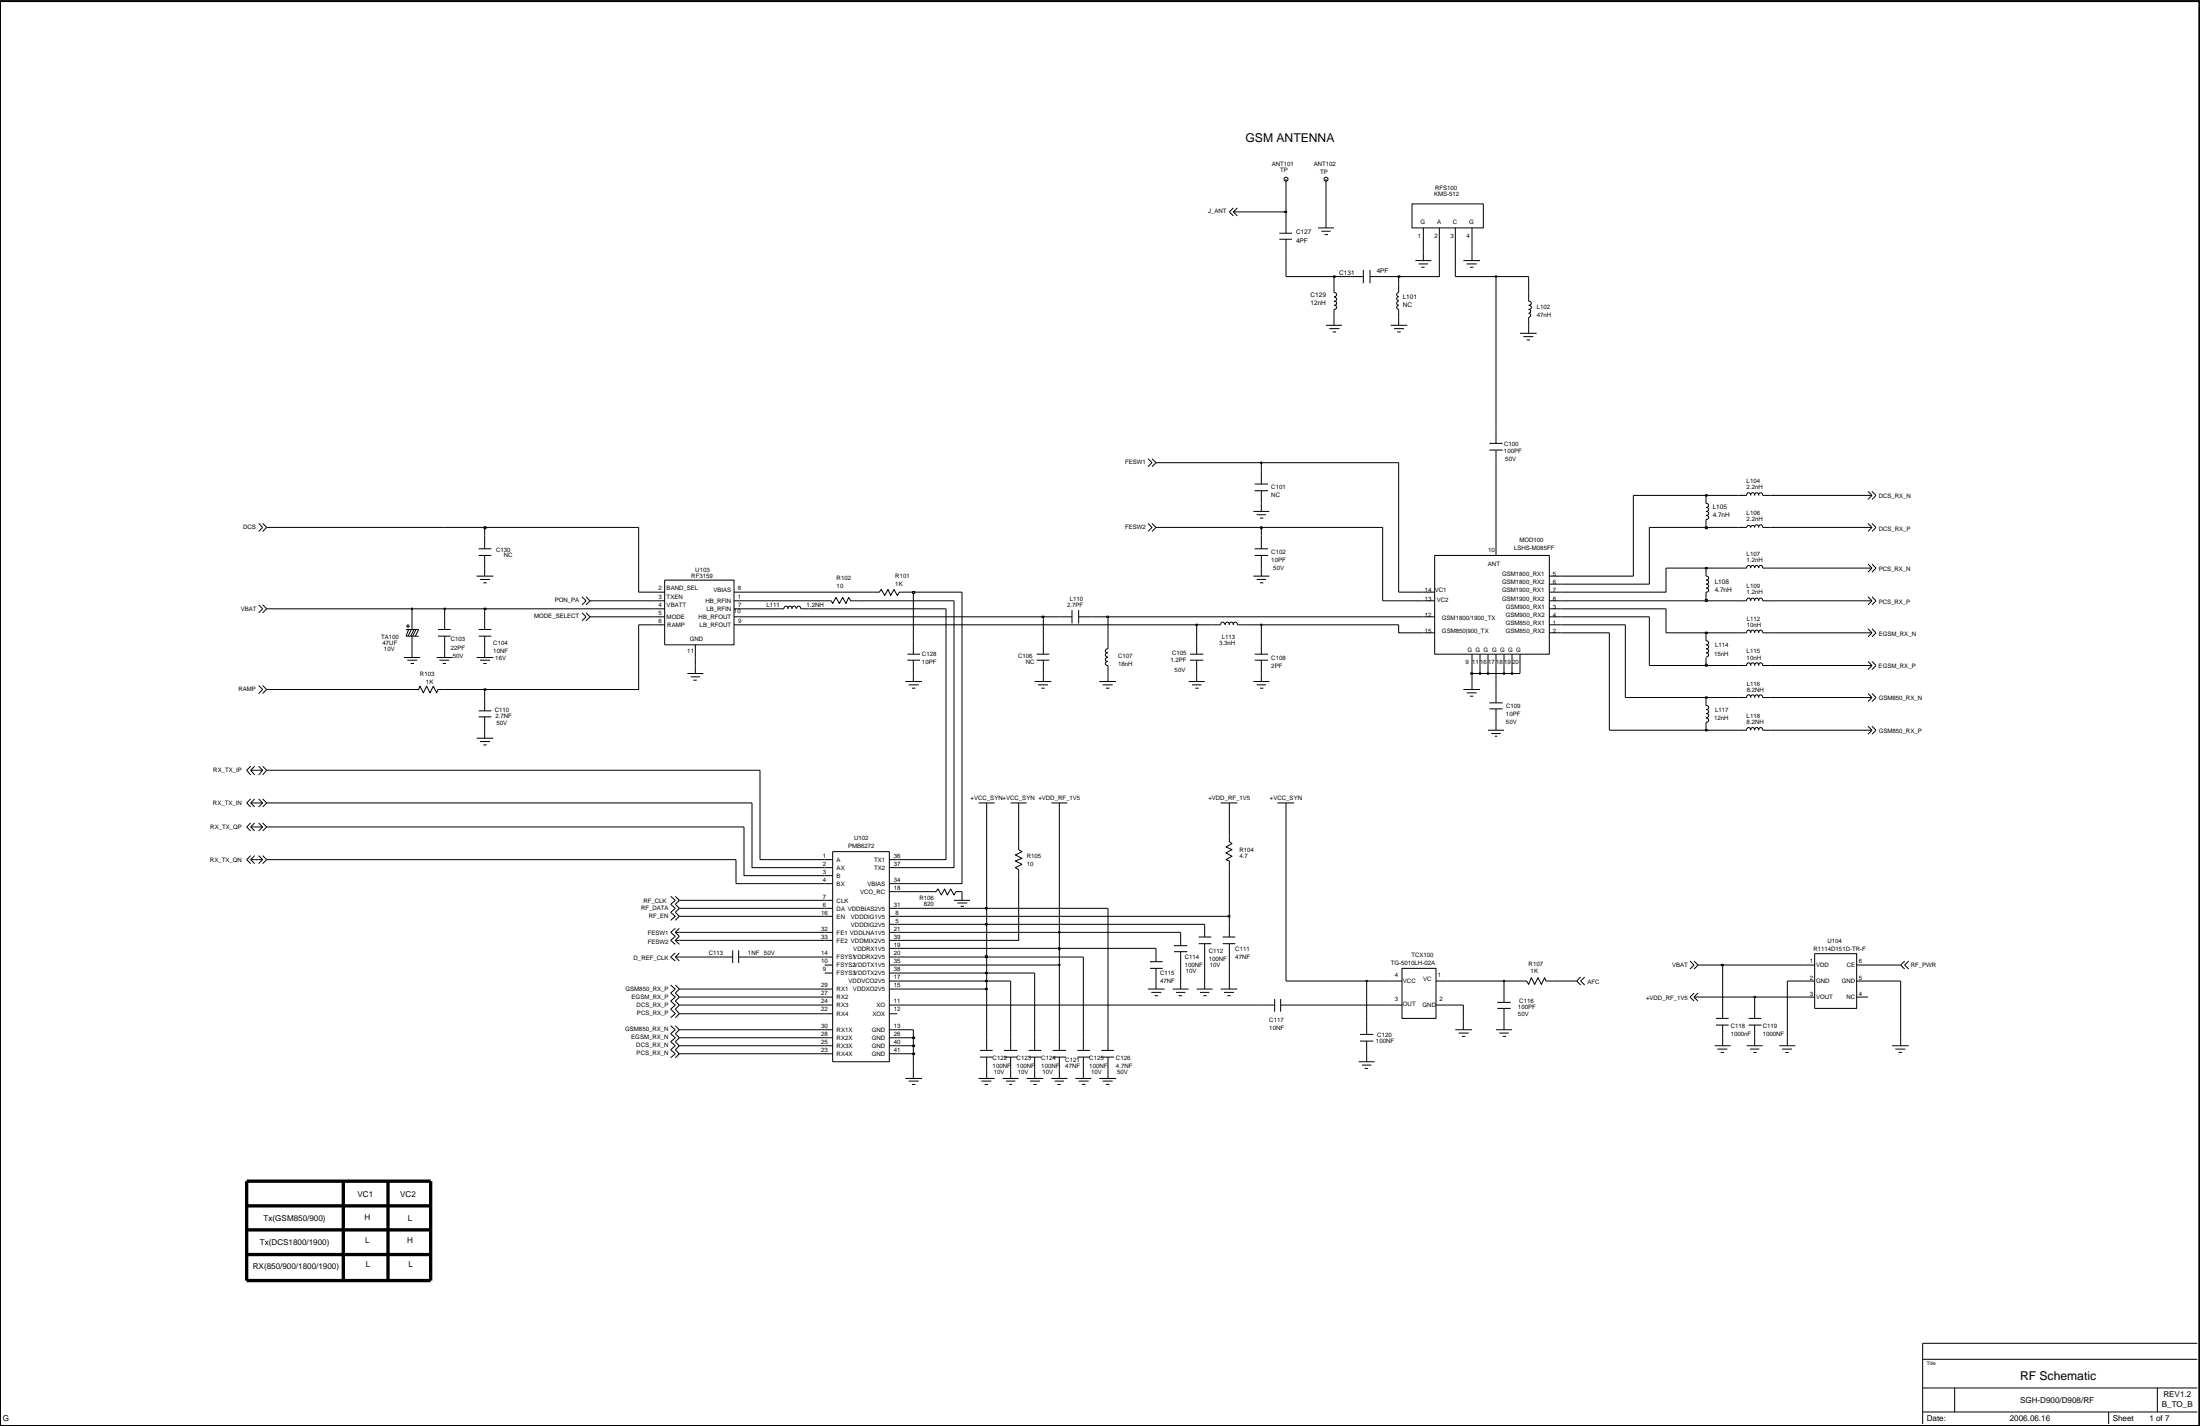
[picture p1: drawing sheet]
<svg xmlns="http://www.w3.org/2000/svg" width="279mm" height="181mm" viewBox="0 0 279 181" stroke-linecap="round" stroke-linejoin="round" font-family="sans-serif">
<g fill="none" stroke="#000" stroke-width=".13">
<path d="M156.6 26.4l-.5 .5 .5 .5M156.6 26.9h.5M157.1 26.4l-.5 .5 .5 .5M162.5 30.4h1.6M162.5 29.6h1.6M163.3 27.9v1.7M163.3 30.4v1.7M167.4 28.9h2M167.8 29.3h1.2M168.2 29.8h.5M168.4 27.9v1M169.4 36.1v1l.3 .1 .1 .2-.1 .2h-.3"/>
<path d="M169.4 38.3h.3l.1 .2-.1 .2h-.3M169.4 38.8h.3l.1 .2-.1 .2h-.3v2.1M169.4 37.7l.3 .1 .1 .2-.1 .2h-.3M171.5 35.1h1.6M173.1 34.3v1.7M174 35.1h1.6M174 34.3v1.7M177.6 38.2l-.1 .1-.1 .2 .1 .2h.1l-.1 .1-.1 .2 .1 .2 .1 .1v2M177.6 36.1v1l-.1 .1-.1 .2 .1 .2h.1l-.1 .1-.1 .2 .1 .2 .1 .1M179.3 25.9h9.1v3h-9.1zM179.7 33.1h2.1M180.2 33.5h1.2"/>
<path d="M180.5 33.9h.4M180.8 28.9v1M180.8 32.1v1M182.8 28.9v1M184.8 28.9v1M185.8 33.1h2.2M186.3 33.5h1.2M186.7 33.9h.4M186.9 28.9v1M186.9 32.1v1M194.1 37.1v1.1M194.1 38.3h.3l.1 .2-.1 .2h-.3"/>
<path d="M194.1 38.8h.3l.1 .2-.1 .2-.3 .1h.2l.1 .2-.1 .2-.2 .1h.2l.1 .2-.1 .2-.2 .1v2M145.8 58.2l.5 .5-.5 .5M146.3 58.2l.5 .5-.5 .5M160.2 59.7v1.7M168.4 41.3h2M168.8 41.7h1.3M169.2 42.1h.5M176.6 41.3h2.1M177 41.7h1.3M177.5 42.1h.4M189.1 56.3h1.7M189.1 57.1h1.7"/>
<path d="M190 54.7v1.6M190 57.1v1.6M193 42.3h2.2M193.5 42.7h1.2M193.9 43.1h.4M32.9 76.8l.5 .5-.5 .5M32.9 66.4l.5 .5-.5 .5M33.4 76.8l.5 .5-.5 .5M33.4 66.4l.5 .5-.5 .5M51.6 79.9h1.6l-.5 .8M51.6 79.5h.5M51.8 79.2v.5"/>
<path d="M51.9 79.9l-.3 .8h1.6M52.2 79.9l-.4 .8M52.3 78.3v1.6M52.6 79.9l-.4 .8M52.8 79.9l-.4 .8M55.6 79.9h1.6M56.5 78.3v1.6M60.5 73.1h2.2M60.8 70.5h1.6M60.8 69.6h1.6M60.8 79.9h1.6M61 73.5h1.2"/>
<path d="M61.4 74h.4M61.6 68v1.6M61.6 70.5v2.6M61.6 78.3v1.6M73.9 75.7l.5 .6-.5 .5M73.9 77.8l.5 .5-.5 .5M74.4 75.7l.5 .6-.5 .5M74.4 77.8l.5 .5-.5 .5M83.1 76.3h1.3M83.1 79.3h1.3M83.1 75.2h1.3M83.1 78.3h1.3"/>
<path d="M83.1 77.3h1.3M84.4 73.6h8.8v8.2h-8.8zM93.2 76.3h1.3M93.2 79.3h1.3M93.2 75.2h1.3M93.2 78.3h1.3M93.2 77.3h1.3M98.6 77.3h1M101.1 77.2l-.1-.2-.2-.1-.1 .1-.1 .3-.1-.3-.2-.1-.1 .1-.1 .3-.1-.3-.2-.1-.2 .1v.3M101.2 77.3l.1-.3 .1-.1 .2 .1 .1 .3M101.7 77.3h1M104.7 76.3h.9l.1 .3 .5-.8 .4 .8 .4-.8 .4 .8 .4-.8 .2 .5h.9"/>
<path d="M110.9 75.2h.8l.2-.4 .5 .8 .4-.8 .3 .8 .4-.8 .5 .8 .2-.4h.8M134.5 78.3h1.6M136.1 77.4v1.7M137 78.3h1.6M137 77.4v1.7M145.8 66.4l.5 .5-.5 .5M146.3 66.4l.5 .5-.5 .5M154 79.3h1M155.5 79.3v-.3h-.2h-.2l-.1 .3M155.6 79.3l.1-.3h.2h.2v.3M156.1 79.3l.1-.3h.2h.2v.3M156.6 79.3l.1-.3h.2h.2v.3"/>
<path d="M157.1 79.3h1.1M159.2 64.9h2M159.2 73.1h2M159.3 70.5h1.7M159.3 69.6h1.7M159.3 61.4h1.7M159.3 62.3h1.7M159.6 65.3h1.2M159.6 73.5h1.2M160 65.8h.4M160 74h.4M160.2 62.3v2.6"/>
<path d="M160.2 68v1.6M160.2 70.5v2.6M180.8 76.3h1.4M180.8 75.2h1.4M180.8 78.3h1.4M182.2 70.5h14.6v12.5h-14.6zM190 69.1v1.4M196.8 76.3h1.4M196.8 79.3h1.4M196.8 73.1h1.4M196.8 75.2h1.4M196.8 74.1h1.4"/>
<path d="M196.8 78.3h1.4M196.8 77.3h1.4M216.7 72.1v1l.2 .1 .1 .2-.1 .2h-.2l.2 .1 .1 .2-.1 .2h-.2l.2 .1 .1 .2-.1 .2h-.2l.2 .1 .1 .2-.1 .2h-.2v1.2M216.7 62.9v1M216.7 63.9l.2 .1 .1 .1-.1 .2-.2 .1M216.7 64.9l.2 .1 .1 .2-.1 .1-.2 .1M216.7 64.4l.2 .1 .1 .2-.1 .1-.2 .1M216.7 65.4l.2 .1 .1 .2-.1 .1-.2 .1v1M220.8 76.3h1M221.8 76.2l.1-.2 .2-.1 .2 .1v.2M222.3 72.1v-.3h-.2h-.2l-.1 .3h-1M222.3 62.9v-.3l-.2-.1-.2 .1-.1 .3h-1"/>
<path d="M222.3 72.1l.1-.3h.2h.2v.3M222.3 76.2l.1-.2 .2-.1 .2 .1v.2M222.3 62.9l.1-.3 .2-.1 .2 .1v.3M222.9 72.1v-.3h.2h.2v.3M222.9 76.2v-.2l.2-.1 .2 .1v.2M222.9 62.9v-.3l.2-.1 .2 .1v.3M223.3 66.9v-.2l-.2-.1-.2 .1-.1 .2v-.1l-.2-.1-.2 .1-.1 .1v-.1l-.2-.1-.2 .1-.1 .1h-1M223.4 72.1v-.3h.2h.2v.3M223.4 76.2v-.2l.2-.1 .2 .1v.2M223.4 62.9v-.3l.2-.1 .2 .1v.3M223.4 66.9v-.2l.2-.1 .2 .1v.2M223.9 72.1h1"/>
<path d="M223.9 76.3h1M223.9 66.9h1M223.9 62.9h1M237.2 72.1h.5M237.2 76.3h.5M237.2 75.7l.5 .6M237.2 66.4l.5 .5M237.2 66.9h.5M237.2 62.9h.5M237.2 71.6l.5 .5M237.2 62.4l.5 .5M237.2 79.8l.5 .5"/>
<path d="M237.7 75.7l.6 .6-.6 .5M237.7 76.3l-.5 .5M237.7 66.4l.6 .5-.6 .5M237.7 66.9l-.5 .5M237.7 71.6l.6 .5-.6 .5M237.7 72.1l-.5 .5M237.7 62.4l.6 .5-.6 .5M237.7 62.9l-.5 .5M237.7 79.8l.6 .5-.6 .5M31.8 97.8h1.6M31.8 97.3l-.5 .5 .5 .6M32.3 97.3l-.5 .5 .5 .6"/>
<path d="M32.9 97.3l.5 .5-.5 .6M32.9 87l.5 .5-.5 .5M33.4 97.3l.5 .5-.5 .6M33.4 87l.5 .5-.5 .5M51.3 83.5h2M51.7 83.8h1.3M52.2 84.2h.4M52.3 87.5h.9l.1-.4 .5 .8 .4-.8 .4 .8 .4-.8 .5 .8 .1-.4h.9M52.3 80.7v2.8M55.5 83.5h2M55.6 80.7h1.6M55.8 83.8h1.3"/>
<path d="M56.2 84.2h.4M56.5 80.7v2.8M60.5 93.7h2.2M60.5 83.5h2.2M60.8 80.7h1.6M60.8 91h1.6M60.8 90.2h1.6M61 83.8h1.2M61 94.1h1.2M61.4 94.5h.4M61.4 84.2h.4M61.6 80.7v2.8"/>
<path d="M61.6 88.5v1.7M61.6 91v2.7M87.3 85.5h2M87.7 85.9h1.2M88.1 86.3h.4M88.3 81.8v1.7M88.3 84.5v1M115 86.5h2.1M115.2 83h1.6M115.2 83.8h1.6M115.4 86.9h1.3M115.8 87.3h.4"/>
<path d="M116 81.3v1.7M116 83.8v2.7M131.4 86.5h2.1M131.7 83h1.6M131.7 83.8h1.6M131.8 86.9h1.3M132.2 87.3h.5M132.5 81.3v1.7M132.5 83.8v2.7M139.6 86.5h2.1M140 86.9h1.3M140.5 87.3h.4"/>
<path d="M140.7 84h-.2l-.1 .2 .1 .2 .2 .1v2M140.7 82.9h-.2l-.1 .2 .1 .2 .2 .1M140.7 83.5h-.2l-.1 .2 .1 .2h.2M140.7 81.3v1.1h-.2l-.1 .2 .1 .2h.2M151 86.5h2M151.1 83h1.7M151.1 83.8h1.7M151.4 86.9h1.2M151.8 87.3h.4M152 81.3v1.7M152 83.8v2.7M159.2 86.5h2"/>
<path d="M159.3 83h1.7M159.3 83.8h1.7M159.6 86.9h1.2M160 87.3h.4M160.2 81.3v1.7M160.2 83.8v2.7M180.8 80.3h1.4M185.8 87.5h2.2M186.3 87.9h1.2M186.7 88.4h.4M186.9 83v1.5M186.9 86.5v1"/>
<path d="M188 83v1.5M189 83v1.5M189 92.7h2M189.1 89.2h1.7M189.1 90h1.7M189.4 93.1h1.2M189.8 93.4h.4M190 83v1.5M190 87.5v1.7M190 90v2.7M191 83v1.5M192 83v1.5"/>
<path d="M193 83v1.5M196.8 80.3h1.4M216.7 80.3v1l.2 .1 .1 .2-.1 .2h-.2M216.7 83.5v1M216.7 88.5v1M216.7 91.2h.2l.1 .2-.1 .2-.2 .1v1M216.7 90.1h.2l.1 .2-.1 .2h-.2M216.7 90.6h.2l.1 .2-.1 .2-.2 .1M216.7 89.6h.2l.1 .2-.1 .2h-.2M216.7 82.9h.2l.1 .2-.1 .2-.2 .1M216.7 81.9h.2l.1 .2-.1 .2h-.2M216.7 82.4h.2l.1 .2-.1 .2h-.2"/>
<path d="M220.8 80.3h1M221.8 80.3l.1-.2 .2-.1 .2 .1v.2M222.3 92.7v-.3l-.2-.1-.2 .1-.1 .3h-1M222.3 84.5v-.3l-.2-.1-.2 .1-.1 .3h-1M222.3 88.5v-.2l-.2-.1-.2 .1-.1 .2h-1M222.3 80.3l.1-.2 .2-.1 .2 .1v.2M222.3 92.7l.1-.3 .2-.1 .2 .1v.3M222.3 84.5l.1-.3 .2-.1 .2 .1v.3M222.3 88.5l.1-.2 .2-.1 .2 .1v.2M222.9 80.3v-.2l.2-.1 .2 .1v.2M222.9 92.7v-.3l.2-.1 .2 .1v.3M222.9 84.5v-.3l.2-.1 .2 .1v.3"/>
<path d="M222.9 88.5v-.2l.2-.1 .2 .1v.2M223.4 80.3v-.2l.2-.1 .2 .1v.2M223.4 92.7v-.3l.2-.1 .2 .1v.3M223.4 84.5v-.3l.2-.1 .2 .1v.3M223.4 88.5v-.2l.2-.1 .2 .1v.2M223.9 80.3h1M223.9 84.5h1M223.9 92.7h1M223.9 88.5h1M237.2 80.3h.5M237.2 84l.5 .5M237.2 84.5h.5"/>
<path d="M237.2 92.7h.5M237.2 92.2l.5 .5M237.2 88.5h.5M237.2 88l.5 .5M237.7 84l.6 .5-.6 .5M237.7 84.5l-.5 .5M237.7 92.2l.6 .5-.6 .5M237.7 92.7l-.5 .5M237.7 88l.6 .5-.6 .5M237.7 88.5l-.5 .5M237.7 80.3l-.5 .5M31.8 101.9h1.6"/>
<path d="M31.8 109.1h1.6M31.8 108.6l-.5 .5 .5 .5M31.8 109.1l.5 .5M31.8 101.4l-.5 .5 .5 .5M31.8 101.9l.5 .5M31.8 105h1.6M31.8 104.4l-.5 .6 .5 .5M31.8 105l.5 .5M32.3 108.6l-.5 .5M32.3 101.4l-.5 .5M32.3 104.4l-.5 .6M32.9 108.6l.5 .5"/>
<path d="M32.9 101.4l.5 .5M32.9 104.4l.5 .6M33.4 108.6l.5 .5-.5 .5M33.4 109.1l-.5 .5M33.4 101.4l.5 .5-.5 .5M33.4 101.9l-.5 .5M33.4 104.4l.5 .6-.5 .5M33.4 105l-.5 .5M85.2 113.8l.6 .5-.6 .5 .6 .5-.6 .5 .6 .5-.6 .5M85.8 113.8l.5 .5-.5 .5 .5 .5-.5 .5 .5 .5-.5 .5M85.8 117.8l-.6 .5 .6 .5-.6 .5 .6 .6M85.8 118.3h.5"/>
<path d="M85.8 119.3h.5M86.3 117.8l-.5 .5 .5 .5-.5 .5 .5 .6M104.7 114.3h1M104.7 118.3h1M104.7 109.1h1M104.7 110.1h1M104.7 111.1h1M104.7 112.2h1M104.7 115.3h1M104.7 116.3h1M104.7 119.3h1M105.7 108.1h7.2v26.7h-7.2z"/>
<path d="M112.9 118.3h1.1M112.9 109.1h1.1M112.9 110.1h1.1M112.9 112.2h1.1M112.9 115.3h1.1M112.9 116.3h1.1M112.9 119.3h1.1M112.9 113.2h1.1M112.9 117.3h1.1M118.1 113.2h.8l.2-.4 .4 .8 .5-.8 .3 .8 .4-.8 .5 .8 .2-.4h.8v1.1M121.2 114.3h2M121.6 114.6h1.3"/>
<path d="M122 115h.4M124.3 101.9h2M125.3 101.9v2M128.4 101.9h2M129.4 107.1v.7l.4 .3-.9 .4 .9 .4-.9 .4 .9 .4-.9 .4 .5 .3v.7M129.4 101.9v2M133.5 101.9h2.1M134.5 101.9v2M149.9 118.3v1.7M152.2 118.9h1.6M152.2 119.8h1.6M153 117.3v1.6"/>
<path d="M153 119.8v1.7M155 101.9h2.1M155.3 118.9h1.6M155.3 119.8h1.6M156.1 106.1v.7l.4 .3-.8 .4 .8 .3-.8 .5 .8 .4-.8 .4 .4 .2v.8M156.1 101.9v2M156.1 117.3v1.6M156.1 119.8v1.7M162.2 101.9h2.1M163.3 101.9v2M85.2 125l.6 .5-.6 .5 .6 .5-.6 .6 .6 .5-.6 .5 .6 .6-.6 .5M85.2 130.2l.6 .5-.6 .5 .6 .5-.6 .5 .6 .5-.6 .5 .6 .5-.6 .6"/>
<path d="M85.8 125l.5 .5-.5 .5 .5 .5-.5 .6 .5 .5-.5 .5 .5 .6-.5 .5M85.8 130.2l.5 .5-.5 .5 .5 .5-.5 .5 .5 .5-.5 .5 .5 .5-.5 .6M85.8 121l-.6 .5 .6 .5M85.8 121.5l.5 .5M85.8 121.5h.5M86.3 121l-.5 .5M86.3 133.7h19.4M91.4 121.5h1.6M93 120.6v1.6M93.8 121.5h1.7M93.8 120.6v1.6M104.7 132.7h1"/>
<path d="M104.7 125.5h1M104.7 126.5h1M104.7 122.5h1M104.7 127.6h1M104.7 121.5h1M104.7 130.7h1M104.7 123.5h1M104.7 128.7h1M104.7 131.7h1M112.9 133.7h3.1v3.2M112.9 132.7h1.1M112.9 125.5h1.1"/>
<path d="M112.9 124.5h1.1M112.9 122.5h1.1M112.9 127.6h1.1M112.9 121.5h1.1M112.9 130.7h1.1M112.9 123.5h1.1M112.9 128.7h1.1M112.9 131.7h1.1M112.9 120.4h1.1M115 136.9h2.1M115.4 137.2h1.3M115.8 137.6h.4"/>
<path d="M124.3 136.9h2M124.5 134.2h1.6M124.5 133.3h1.6M124.6 137.2h1.3M125.1 137.6h.4M125.3 131.7v1.6M125.3 134.2v2.7M127.3 136.9h2.1M127.5 134.2h1.7M127.5 133.3h1.7M127.8 137.2h1.1M128.2 137.6h.3"/>
<path d="M128.4 131.7v1.6M128.4 134.2v2.7M130.4 136.9h2.1M130.6 134.2h1.6M130.6 133.3h1.6M130.8 137.2h1.3M131.2 137.6h.5M131.4 131.7v1.6M131.4 134.2v2.7M133.5 136.9h2.1M133.7 134.2h1.7M133.7 133.3h1.7"/>
<path d="M133.9 137.2h1.2M134.3 137.6h.4M134.5 131.7v1.6M134.5 134.2v2.7M136.6 136.9h2M136.8 134.2h1.6M136.8 133.3h1.6M137 137.2h1.3M137.4 137.6h.4M137.6 131.7v1.6M137.6 134.2v2.7M139.6 136.9h2.1"/>
<path d="M139.9 134.2h1.6M139.9 133.3h1.6M140 137.2h1.3M140.5 137.6h.4M140.7 131.7v1.6M140.7 134.2v2.7M145.8 125.5h2.1M146 122.1h1.7M146 122.9h1.7M146.2 126h1.3M146.6 126.4h.5M146.8 120.4v1.7"/>
<path d="M146.8 122.9v2.6M148.9 125.5h2.1M149.1 120.8h1.7M149.1 120h1.7M149.4 126h1.1M149.7 126.4h.4M149.9 120.8v1.7M149.9 124.5v1M152 125.5h2M152.4 126h1.2M152.8 126.4h.4M153 124.5v1"/>
<path d="M155 125.5h2.1M155.4 126h1.3M155.9 126.4h.4M156.1 124.5v1M160.2 127.6h1.7M161.9 126.8v1.6M162.6 127.6h1.7M162.6 126.8v1.6M172.6 134.8h2M172.7 131.3h1.7M172.7 132.1h1.7M173 135.2h1.2"/>
<path d="M173.3 135.6h.4M173.6 129.7v1.6M173.6 132.1v2.7M176.6 124.5h1.5M176.6 127.6h1.5M178.1 122.9h4.3v6.4h-4.3zM182.4 124.5h1.4M182.4 127.6h1.4M184.8 130.7h2.1M185.3 131.1h1.2M185.7 131.5h.4M185.8 129.7v1"/>
<path d="M190 130.7h2M190.2 128h1.7M190.2 127.2h1.7M190.4 131.1h1.2M190.8 131.5h.5M191 125.5v1.7M191 128v2.7M193 124.5h.9l.2 .4 .4-.8 .4 .8 .4-.8 .4 .8 .5-.8 .1 .4h.9M200.7 124l-.5 .5 .5 .5M201.3 124l-.6 .5 .6 .5M214.6 122l.5 .5-.5 .5M215.1 126.5h.5"/>
<path d="M215.1 122l.5 .5-.5 .5M215.1 126l-.5 .5 .5 .6M215.6 126l-.5 .5 .5 .6M217.8 132.7h2M217.9 129.3h1.6M217.9 130.1h1.6M218.1 133.1h1.3M218.5 133.6h.4M218.8 127.6v1.7M218.8 130.1v2.6M221.8 132.7h2.1M222.1 129.3h1.6"/>
<path d="M222.1 130.1h1.6M222.2 133.1h1.2M222.7 133.6h.4M222.8 127.6v1.7M222.8 130.1v2.6M226 132.7h2M226.3 133.1h1.3M226.7 133.6h.5M227 131.7v1M229 124.5h1.5M229 126.5h1.5M229 122.5h1.5"/>
<path d="M230.5 121h5.3v7h-5.3zM235.8 124.5h1.4M235.8 126.5h1.4M235.8 122.5h1.4M240.3 132.7h2.1M240.7 133.1h1.3M241.1 133.6h.5M241.4 131.7v1M241.9 122l-.5 .5 .5 .5M242.4 122l-.5 .5 .5 .5"/>
<circle cx="163.3" cy="22.7" r=".25"/>
<circle cx="168.4" cy="22.7" r=".25"/>
</g>
<path d="M115.9 133.7h.3v.1h-.3z" fill="#c3c3c3"/>
<path d="M86.3 132.7h18.4M114 132.7h2v1M115.9 133.7h.3v.1h-.3z" fill="none" stroke="#000" stroke-width=".13"/>
<path d="M115.9 132.6h.3v.2h-.3z" fill-rule="evenodd" fill="#c3c3c3"/>
<path d="M86.3 131.7h18.4M114 131.7h2v1M115.9 132.6h.3v.2h-.3z" fill="none" stroke="#000" stroke-width=".13"/>
<path d="M115.9 131.6h.3v.2h-.3z" fill-rule="evenodd" fill="#c3c3c3"/>
<g fill="none" stroke="#000" stroke-width=".13">
<path d="M140.7 115.3v16.4M86.3 130.7h18.4M86.3 128.7h18.4M86.3 127.6h18.4M86.3 126.5h18.4M114 130.7h2v1M114 127.6h46.2M115.9 131.6h.3v.2h-.3zM125.3 125.5v6.2M128.4 124.5v7.2M131.4 123.5v8.2M134.5 122.5v9.2"/>
<path d="M137.6 121.5v10.2M164.3 127.6h12.3M173.6 124.5v5.2M183.8 127.6h2v2.1M215.6 126.5h7.2v1.1M218.8 122.5v5.1M227 124.5v7.2M241.4 124.5v7.2"/>
</g>
<path d="M222.8 126.5h.1v.1h-.1z" fill="#c3c3c3"/>
<path d="M86.3 125.5h18.4M114 125.5h11.3M222.8 126.5h.1v.1h-.1zM222.8 126.5h6.2" fill="none" stroke="#000" stroke-width=".13"/>
<path d="M125.1 125.4h.3v.2h-.3z" fill="#c3c3c3"/>
<path d="M114 124.5h11.3v1M125.1 125.4h.3v.2h-.3zM191 124.5v1" fill="none" stroke="#000" stroke-width=".13"/>
<path d="M125.1 124.4h.3v.2h-.3z" fill="#c3c3c3"/>
<path d="M163.3 103.9v20.6h10.3M125.1 124.4h.3v.2h-.3zM125.3 123.5v1h3.1M149.9 122.5v2M153 121.5v3M156.1 121.5v3" fill="none" stroke="#000" stroke-width=".13"/>
<path d="M173.5 124.4h.2v.2h-.2z" fill="#c3c3c3"/>
<path d="M173.5 124.4h.2v.2h-.2zM173.6 124.5h3M183.8 124.5h7.2" fill="none" stroke="#000" stroke-width=".13"/>
<path d="M190.9 124.4h.2v.2h-.2z" fill-rule="evenodd" fill="#c3c3c3"/>
<path d="M114 123.5h11.3M190.9 124.4h.2v.2h-.2zM191 124.5h2M197.2 124.5h3M227 124.5h2M237.2 124.5h4.2" fill="none" stroke="#000" stroke-width=".13"/>
<path d="M125.1 123.4h.3v.2h-.3z" fill="#c3c3c3"/>
<path d="M114 122.5h20.5M125.1 123.4h.3v.2h-.3zM125.3 121.5v2h6.1" fill="none" stroke="#000" stroke-width=".13"/>
<path d="M134.5 122.4h.1v.2h-.1z" fill="#c3c3c3"/>
<path d="M134.5 122.4h.1v.2h-.1zM134.5 120.4v2.1M215.6 122.5h3.2" fill="none" stroke="#000" stroke-width=".13"/>
<path d="M218.6 122.4h.3v.2h-.3z" fill="#c3c3c3"/>
<path d="M86.3 121.5h5.1M95.5 121.5h9.2M114 121.5h11.3M218.6 122.4h.3v.2h-.3zM218.8 122.5h10.2M237.2 122.5h4.2" fill="none" stroke="#000" stroke-width=".13"/>
<path d="M125.1 121.3h.3v.3h-.3z" fill="#c3c3c3"/>
<path d="M125.3 117.3v4.2h12.3M114 120.4h20.5M125.1 121.3h.3v.3h-.3z" fill="none" stroke="#000" stroke-width=".13"/>
<path d="M134.5 120.3h.1v.2h-.1z" fill="#c3c3c3"/>
<path d="M86.3 119.3h18.4M86.3 118.3h18.4M114 118.3h20.5v2.1h12.3M129.4 111.1v8.2h-15.4M134.5 120.3h.1v.2h-.1z" fill="none" stroke="#000" stroke-width=".13"/>
<path d="M134.5 118.2h.1v.2h-.1z" fill="#c3c3c3"/>
<path d="M114 117.3h11.3M134.5 118.2h.1v.2h-.1zM134.5 103.9v14.4h15.4" fill="none" stroke="#000" stroke-width=".13"/>
<path d="M125.1 117.2h.3v.2h-.3z" fill="#c3c3c3"/>
<path d="M86.3 116.3h18.4M114 116.3h42.1v1M125.1 117.2h.3v.2h-.3zM125.3 115.3v2h27.7" fill="none" stroke="#000" stroke-width=".13"/>
<path d="M156 116.2h.2v.2h-.2z" fill-rule="evenodd" fill="#c3c3c3"/>
<path d="M86.3 115.3h18.4M114 115.3h11.3M156 116.2h.2v.2h-.2zM156.1 110.1v6.2" fill="none" stroke="#000" stroke-width=".13"/>
<path d="M125.1 115.2h.3v.2h-.3z" fill="#c3c3c3"/>
<g fill="none" stroke="#000" stroke-width=".13">
<path d="M120.1 77.3v31.8h-6.1M121.2 76.3v33.8h-7.2M122.2 75.2v37h-8.2M33.9 97.8h62.6v11.3h8.2M204.4 80.3v12.4h12.3M33.9 105h60.6v6.1h10.2M33.9 101.9h61.6v8.2h9.2M33.9 109.1h59.6v3.1h11.2M86.3 114.3h18.4M114 113.2h4.1M125.1 115.2h.3v.2h-.3zM125.3 103.9v11.4h15.4"/>
<path d="M129.4 103.9v3.2M156.1 103.9v2.2"/>
</g>
<path d="M216.6 92.6h.2v.2h-.2z" fill="#c3c3c3"/>
<path d="M206.4 79.3v9.2h10.3M61.6 87.5v1M216.6 92.6h.2v.2h-.2zM216.7 92.7h4.1M224.9 92.7h12.3" fill="none" stroke="#000" stroke-width=".13"/>
<path d="M216.6 88.4h.2v.2h-.2z" fill="#c3c3c3"/>
<path d="M33.9 87.5h18.4M56.5 87.5h5.1M216.6 88.4h.2v.2h-.2zM216.7 88.5h4.1M224.9 88.5h12.3" fill="none" stroke="#000" stroke-width=".13"/>
<path d="M61.5 87.4h.2v.2h-.2z" fill-rule="evenodd" fill="#c3c3c3"/>
<path d="M81.1 79.3v8.2h-19.5M61.5 87.4h.2v.2h-.2zM186.9 85.5v1M190 84.5v3" fill="none" stroke="#000" stroke-width=".13"/>
<path d="M186.8 85.4h.2v.2h-.2z" fill="#c3c3c3"/>
<path d="M186.8 85.4h.2v.2h-.2zM186.9 84.5v1h1.1" fill="none" stroke="#000" stroke-width=".13"/>
<path d="M187.9 85.4h.1v.2h-.1z" fill="#c3c3c3"/>
<path d="M187.9 85.4h.1v.2h-.1zM188 84.5v1h1" fill="none" stroke="#000" stroke-width=".13"/>
<path d="M188.9 85.4h.2v.2h-.2z" fill="#c3c3c3"/>
<path d="M188.9 85.4h.2v.2h-.2zM189 84.5v1h2" fill="none" stroke="#000" stroke-width=".13"/>
<path d="M190.9 85.4h.2v.2h-.2z" fill-rule="evenodd" fill="#c3c3c3"/>
<path d="M190.9 85.4h.2v.2h-.2zM191 84.5v1h1" fill="none" stroke="#000" stroke-width=".13"/>
<path d="M191.9 85.4h.2v.2h-.2z" fill-rule="evenodd" fill="#c3c3c3"/>
<path d="M209.5 78.3v6.2h7.2M88.3 83.5v1M191.9 85.4h.2v.2h-.2zM192 84.5v1h1v-1" fill="none" stroke="#000" stroke-width=".13"/>
<path d="M216.6 84.3h.2v.3h-.2z" fill="#c3c3c3"/>
<path d="M116 75.2v6.1M132.5 78.3v3M140.7 78.3v3M152 79.3v2M160.2 79.3v2M177.6 79.3v1h3.2M211.6 77.3v3h5.1M198.2 80.3h6.2M216.6 84.3h.2v.3h-.2zM216.7 84.5h4.1M224.9 84.5h12.3" fill="none" stroke="#000" stroke-width=".13"/>
<path d="M216.6 80.2h.2v.2h-.2z" fill="#c3c3c3"/>
<path d="M81.1 79.3h2M94.5 79.3h57.5M216.6 80.2h.2v.2h-.2zM216.7 80.3h4.1M224.9 80.3h12.3" fill="none" stroke="#000" stroke-width=".13"/>
<path d="M151.9 79.2h.2v.2h-.2z" fill-rule="evenodd" fill="#c3c3c3"/>
<path d="M151.9 79.2h.2v.2h-.2zM152 79.3h2M158.2 79.3h2" fill="none" stroke="#000" stroke-width=".13"/>
<path d="M160.1 79.2h.2v.2h-.2z" fill="#c3c3c3"/>
<path d="M52.3 77.3v1M56.5 77.3v1M61.6 77.3v1M74.9 78.3h8.2M94.5 78.3h38M160.1 79.2h.2v.2h-.2zM160.2 79.3h17.4M198.2 79.3h8.2" fill="none" stroke="#000" stroke-width=".13"/>
<path d="M132.3 78.2h.3v.2h-.3z" fill="#c3c3c3"/>
<path d="M132.3 78.2h.3v.2h-.3zM132.5 78.3h2M138.6 78.3h2.1" fill="none" stroke="#000" stroke-width=".13"/>
<path d="M140.5 78.2h.3v.2h-.3z" fill-rule="evenodd" fill="#c3c3c3"/>
<path d="M33.9 77.3h18.4M140.5 78.2h.3v.2h-.3zM140.7 78.3h40.1M198.2 78.3h11.3" fill="none" stroke="#000" stroke-width=".13"/>
<path d="M52.2 77.2h.2v.2h-.2z" fill="#c3c3c3"/>
<path d="M52.2 77.2h.2v.2h-.2zM52.3 77.3h4.2" fill="none" stroke="#000" stroke-width=".13"/>
<path d="M56.4 77.2h.2v.2h-.2z" fill="#c3c3c3"/>
<path d="M56.4 77.2h.2v.2h-.2zM56.5 77.3h5.1" fill="none" stroke="#000" stroke-width=".13"/>
<path d="M61.5 77.2h.2v.2h-.2z" fill="#c3c3c3"/>
<path d="M61.5 77.2h.2v.2h-.2zM61.6 77.3h21.5M74.9 76.3h8.2M94.5 77.3h4.1M94.5 76.3h10.2M102.7 77.3h17.4M108.9 76.3h12.3M175.6 66.9v9.4h5.2M198.2 77.3h13.4M198.2 76.3h18.5" fill="none" stroke="#000" stroke-width=".13"/>
<path d="M216.6 76.1h.2v.2h-.2z" fill="#c3c3c3"/>
<path d="M81.1 66.9v8.3h2M94.5 75.2h16.4M115 75.2h1M216.6 76.1h.2v.2h-.2zM216.7 76.3h4.1M224.9 76.3h12.3" fill="none" stroke="#000" stroke-width=".13"/>
<path d="M115.9 75.1h.3v.2h-.3z" fill-rule="evenodd" fill="#c3c3c3"/>
<path d="M177.6 58.7v16.5h3.2M115.9 75.1h.3v.2h-.3zM116 75.2h6.2M207.4 62.9v10.2h-9.2M209.5 66.9v7.2h-11.3M216.7 72.1h-5.1v3.1h-13.4" fill="none" stroke="#000" stroke-width=".13"/>
<path d="M216.6 72h.2v.2h-.2z" fill="#c3c3c3"/>
<path d="M190 58.7v10.4M33.9 66.9h27.7v1.1M160.2 66.9v1.1M216.6 72h.2v.2h-.2zM216.7 72.1h4.1M224.9 72.1h12.3" fill="none" stroke="#000" stroke-width=".13"/>
<path d="M61.5 66.9h.2v.2h-.2z" fill-rule="evenodd" fill="#c3c3c3"/>
<path d="M61.5 66.9h.2v.2h-.2zM61.6 66.9h19.5M146.8 66.9h13.4" fill="none" stroke="#000" stroke-width=".13"/>
<path d="M160.1 66.9h.2v.2h-.2z" fill="#c3c3c3"/>
<path d="M160.1 66.9h.2v.2h-.2zM160.2 66.9h15.4M209.5 66.9h7.2" fill="none" stroke="#000" stroke-width=".13"/>
<path d="M216.6 66.9h.2v.2h-.2z" fill="#c3c3c3"/>
<path d="M207.4 62.9h9.3M216.6 66.9h.2v.2h-.2zM216.7 66.9h4.1M224.9 66.9h12.3" fill="none" stroke="#000" stroke-width=".13"/>
<path d="M216.6 62.8h.2v.2h-.2z" fill="#c3c3c3"/>
<path d="M146.8 58.7h13.4v1M216.6 62.8h.2v.2h-.2zM216.7 62.9h4.1M224.9 62.9h12.3" fill="none" stroke="#000" stroke-width=".13"/>
<path d="M160.1 58.6h.2v.2h-.2z" fill="#c3c3c3"/>
<path d="M163.3 32.1v3h6.1v1M177.6 35.1v1M190 35.1v19.6M194.1 35.1v2M160.1 58.6h.2v.2h-.2zM160.2 58.7h17.4" fill="none" stroke="#000" stroke-width=".13"/>
<path d="M169.3 35h.3v.2h-.3z" fill="#c3c3c3"/>
<path d="M169.3 35h.3v.2h-.3zM169.4 35.1h2.1M175.6 35.1h2" fill="none" stroke="#000" stroke-width=".13"/>
<path d="M177.5 35h.3v.2h-.3z" fill="#c3c3c3"/>
<path d="M177.5 35h.3v.2h-.3zM182.8 29.9v5.2h-5.2M184.8 29.9v5.2h5.2" fill="none" stroke="#000" stroke-width=".13"/>
<path d="M189.9 35h.2v.2h-.2z" fill="#c3c3c3"/>
<path d="M157.1 26.9h6.2v1M168.4 22.7v5.2M180.8 29.9v2.2M186.9 29.9v2.2M189.9 35h.2v.2h-.2zM190 35.1h4.1" fill="none" stroke="#000" stroke-width=".13"/>
<path d="M163.2 26.8h.2v.2h-.2z" fill-rule="evenodd" fill="#c3c3c3"/>
<path d="M163.2 26.8h.2v.2h-.2zM163.3 22.7v4.2M244.2 179.2h34.9M244.2 176.2h34.9M244.2 172.5h34.9M248.2 176.2v3M267.8 179.2v1.5M274 176.2v3M279.1 170.5h-34.9v10.2" fill="none" stroke="#000" stroke-width=".13"/>
<path d="M0 .1h279.3v180.9h-279.3z" fill="none" stroke="#000" stroke-width=".25"/>
<path d="M31.3 149.9h23.4v12.6h-23.4zM31.3 153h23.4M31.3 156.1h23.4M31.3 159.2h23.4M43.6 149.9v12.6M49.3 149.9v12.6" fill="none" stroke="#000" stroke-width=".42"/>
<g font-size="1.5">
<text x="158.2" y="18">GSM ANTENNA</text>
<text x="256.5" y="175.2">RF Schematic</text>
</g>
<g font-size="1">
<text x="33.5" y="155">Tx(GSM850/900)</text>
<text x="45.4" y="151.9">VC1</text>
<text x="46.3" y="154.9">H</text>
<text x="50.8" y="151.9">VC2</text>
<text x="51.8" y="154.9">L</text>
<text x="32.1" y="161">RX(850/900/1800/1900)</text>
<text x="33" y="158">Tx(DCS1800/1900)</text>
<text x="46.4" y="157.8">L</text>
<text x="46.5" y="160.9">L</text>
<text x="51.7" y="157.8">H</text>
<text x="51.9" y="160.9">L</text>
<text x="256.5" y="178.1">SGH-D900/D908/RF</text>
<text x="274.6" y="178.6">B_TO_B</text>
<text x="274.8" y="177.3">REV1.2</text>
<text x=".4" y="180.3">G</text>
<text x="244.7" y="180.3">Date:</text>
<text x="255.2" y="180.3">2006.06.16</text>
<text x="268.3" y="180.3">Sheet</text>
<text x="273" y="180.3">1 of 7</text>
</g>
<g font-size=".8">
<text x="161.5" y="21">ANT101</text>
<text x="162.6" y="21.8">TP</text>
<text x="166.8" y="21">ANT102</text>
<text x="167.7" y="22">TP</text>
<text x="153.4" y="27.1">J_ANT</text>
<text x="164.6" y="29.7">C127</text>
<text x="180.4" y="28.5">G</text>
<text x="182.1" y="24.9">KMS-512</text>
<text x="182.3" y="24.2">RFS100</text>
<text x="182.5" y="28.5">A</text>
<text x="184.5" y="28.5">C</text>
<text x="186.6" y="28.5">G</text>
<text x="164.6" y="30.8">4PF</text>
<text x="170.1" y="34.9">C131</text>
<text x="174.8" y="34.6">4PF</text>
<text x="180.1" y="30.2">1</text>
<text x="182.2" y="30.2">2</text>
<text x="184.2" y="30.2">3</text>
<text x="186.3" y="30.2">4</text>
<text x="166.4" y="38.7">12nH</text>
<text x="166.4" y="37.6">C129</text>
<text x="178.1" y="38">L101</text>
<text x="178.1" y="39">NC</text>
<text x="195.2" y="40.3">47nH</text>
<text x="195.2" y="39.3">L102</text>
<text x="142.9" y="58.9">FESW1</text>
<text x="191" y="57.5">100PF</text>
<text x="191" y="56.7">C100</text>
<text x="191.2" y="58.5">50V</text>
<text x="161.5" y="63.1">NC</text>
<text x="161.5" y="62.1">C101</text>
<text x="217.5" y="64.7">L105</text>
<text x="217.5" y="65.7">4.7nH</text>
<text x="221.8" y="65.4">L106</text>
<text x="221.8" y="61.4">L104</text>
<text x="221.8" y="62.1">2.2nH</text>
<text x="238.6" y="63.2">DCS_RX_N</text>
<text x="30.9" y="67.1">DCS</text>
<text x="63" y="70.1">C130</text>
<text x="64" y="70.7">NC</text>
<text x="142.9" y="67.1">FESW2</text>
<text x="161.5" y="71.3">10PF</text>
<text x="161.5" y="70.3">C102</text>
<text x="189" y="71.9">ANT</text>
<text x="189" y="70.1">10</text>
<text x="192.3" y="69.8">LSHS-M085FF</text>
<text x="193" y="68.7">MOD100</text>
<text x="221.8" y="66.2">2.2nH</text>
<text x="221.8" y="70.6">L107</text>
<text x="221.8" y="71.3">1.2nH</text>
<text x="238.6" y="67.4">DCS_RX_P</text>
<text x="30.6" y="77.6">VBAT</text>
<text x="70.4" y="76.4">PON_PA</text>
<text x="83.7" y="74.9">2</text>
<text x="83.7" y="76">3</text>
<text x="83.7" y="77">4</text>
<text x="84.7" y="74.9">BAND_SEL</text>
<text x="84.7" y="76">TXEN</text>
<text x="84.7" y="77">VBATT</text>
<text x="87.8" y="73.4">RF3159</text>
<text x="88.3" y="72.6">U103</text>
<text x="89.6" y="76.5">HB_RFIN</text>
<text x="89.7" y="77.5">LB_RFIN</text>
<text x="90.6" y="75.2">VBIAS</text>
<text x="93.2" y="77.8">10</text>
<text x="93.7" y="74.9">8</text>
<text x="93.7" y="76">1</text>
<text x="93.7" y="77">7</text>
<text x="97.3" y="77">L111</text>
<text x="102.4" y="77">1.2NH</text>
<text x="106.3" y="73.6">R102</text>
<text x="106.3" y="74.6">10</text>
<text x="113.7" y="73.4">R101</text>
<text x="113.7" y="74.4">1K</text>
<text x="135.5" y="77">2.7PF</text>
<text x="135.9" y="76.3">L110</text>
<text x="161.7" y="72.4">50V</text>
<text x="180.9" y="75.2">14</text>
<text x="180.9" y="76.3">13</text>
<text x="182.2" y="75.2">VC1</text>
<text x="182.5" y="76.4">VC2</text>
<text x="190.8" y="75.2">GSM1900_RX1</text>
<text x="190.8" y="76.3">GSM1900_RX2</text>
<text x="190.8" y="73.1">GSM1800_RX1</text>
<text x="190.8" y="74.1">GSM1800_RX2</text>
<text x="191.2" y="77.3">GSM900_RX1</text>
<text x="197.2" y="75.2">7</text>
<text x="197.2" y="76.3">8</text>
<text x="197.2" y="73.1">5</text>
<text x="197.2" y="74.1">6</text>
<text x="197.2" y="77.3">3</text>
<text x="217.8" y="74.1">L108</text>
<text x="217.8" y="75.2">4.7nH</text>
<text x="221.8" y="75.4">1.2nH</text>
<text x="221.8" y="74.6">L109</text>
<text x="238.6" y="72.5">PCS_RX_N</text>
<text x="238.6" y="76.6">PCS_RX_P</text>
<text x="48.4" y="81.1">TA100</text>
<text x="48.6" y="81.9">47UF</text>
<text x="48.8" y="82.7">10V</text>
<text x="57.2" y="82.5">22PF</text>
<text x="57.2" y="81.4">C103</text>
<text x="57.5" y="83.5">50V</text>
<text x="62.7" y="82.9">10NF</text>
<text x="62.7" y="81.8">C104</text>
<text x="62.9" y="83.7">16V</text>
<text x="67.8" y="78.5">MODE_SELECT</text>
<text x="83.7" y="78">5</text>
<text x="83.7" y="79">6</text>
<text x="84.7" y="78.5">MODE</text>
<text x="84.8" y="79.6">RAMP</text>
<text x="87.3" y="82.9">11</text>
<text x="87.6" y="81.4">GND</text>
<text x="88.7" y="78.5">HB_RFOUT</text>
<text x="88.9" y="79.6">LB_RFOUT</text>
<text x="93.7" y="79">9</text>
<text x="117.1" y="83.2">C128</text>
<text x="129.3" y="83.4">C106</text>
<text x="142" y="83.5">C107</text>
<text x="148.9" y="83.2">C105</text>
<text x="154.8" y="81.8">3.3nH</text>
<text x="155.2" y="81.1">L113</text>
<text x="161.5" y="83.7">C108</text>
<text x="180.9" y="78.3">12</text>
<text x="180.9" y="80.3">15</text>
<text x="183.1" y="78.7">GSM1800/1900_TX</text>
<text x="183.1" y="80.3">GSM850|900_TX</text>
<text x="186.4" y="82.8">G G G G G G G</text>
<text x="191.2" y="79.3">GSM850_RX1</text>
<text x="191.2" y="78.3">GSM900_RX2</text>
<text x="191.2" y="80.3">GSM850_RX2</text>
<text x="197.2" y="79.3">1</text>
<text x="197.2" y="78.3">4</text>
<text x="197.2" y="80.3">2</text>
<text x="217.7" y="83.2">15nH</text>
<text x="217.8" y="82.1">L114</text>
<text x="221.8" y="83.7">10nH</text>
<text x="221.8" y="82.9">L115</text>
<text x="221.8" y="78.8">L112</text>
<text x="221.8" y="79.6">10nH</text>
<text x="238.6" y="80.7">EGSM_RX_N</text>
<text x="30.3" y="87.7">RAMP</text>
<text x="53.3" y="85.7">R103</text>
<text x="54.1" y="86.8">1K</text>
<text x="117.1" y="84.2">10PF</text>
<text x="130.3" y="84.2">NC</text>
<text x="142" y="84.5">18nH</text>
<text x="148.6" y="84">1.2PF</text>
<text x="149.2" y="85.2">50V</text>
<text x="161.5" y="84.7">2PF</text>
<text x="186.1" y="84.2">9</text>
<text x="186.9" y="84.2">11</text>
<text x="188" y="84.2">16</text>
<text x="189" y="84.2">17</text>
<text x="190" y="84.2">18</text>
<text x="191" y="84.2">19</text>
<text x="191.3" y="89.8">C109</text>
<text x="192" y="84.2">20</text>
<text x="221.8" y="87.8">8.2NH</text>
<text x="221.8" y="87">L116</text>
<text x="238.6" y="84.8">EGSM_RX_P</text>
<text x="238.6" y="88.9">GSM850_RX_N</text>
<text x="62.8" y="90.3">C110</text>
<text x="62.9" y="91.2">2.7NF</text>
<text x="63.1" y="92">50V</text>
<text x="191.3" y="90.8">10PF</text>
<text x="191.3" y="91.9">50V</text>
<text x="217.7" y="91.4">12nH</text>
<text x="217.8" y="90.3">L117</text>
<text x="221.8" y="91.2">L118</text>
<text x="221.8" y="91.9">8.2NH</text>
<text x="238.6" y="93">GSM850_RX_P</text>
<text x="27.1" y="98">RX_TX_IP</text>
<text x="123.3" y="101.6">+VCC_SYN+VCC_SYN +VDD_RF_1V5</text>
<text x="153.5" y="101.6">+VDD_RF_1V5</text>
<text x="161.3" y="101.6">+VCC_SYN</text>
<text x="26.7" y="105.2">RX_TX_QP</text>
<text x="27.1" y="102.2">RX_TX_IN</text>
<text x="107.7" y="107.6">PMB6272</text>
<text x="108.5" y="106.6">U102</text>
<text x="26.7" y="109.4">RX_TX_QN</text>
<text x="104.5" y="108.9">1</text>
<text x="104.5" y="110.9">3</text>
<text x="104.5" y="109.9">2</text>
<text x="104.5" y="111.9">4</text>
<text x="106.3" y="111.4">B</text>
<text x="106.3" y="110.4">AX</text>
<text x="106.3" y="109.4">A</text>
<text x="106.3" y="112.4">BX</text>
<text x="109.2" y="113.5">VCO_RC</text>
<text x="110.2" y="112.4">VBIAS</text>
<text x="111" y="110.4">TX2</text>
<text x="111" y="109.4">TX1</text>
<text x="113.5" y="112.9">18</text>
<text x="113.5" y="108.9">36</text>
<text x="113.5" y="109.9">37</text>
<text x="113.5" y="111.9">34</text>
<text x="130.4" y="108.9">R105</text>
<text x="130.4" y="109.9">10</text>
<text x="157.4" y="108.9">4.7</text>
<text x="157.4" y="108.1">R104</text>
<text x="81.4" y="115.5">RF_DATA</text>
<text x="81.7" y="114.6">RF_CLK</text>
<text x="82.3" y="118.7">FESW1</text>
<text x="82.3" y="119.8">FESW2</text>
<text x="82.4" y="116.5">RF_EN</text>
<text x="104.3" y="118.1">32</text>
<text x="104.3" y="119.1">33</text>
<text x="104.3" y="116.1">16</text>
<text x="104.5" y="115.1">6</text>
<text x="104.5" y="114">7</text>
<text x="106.3" y="115.6">DA VDDBIAS2V5</text>
<text x="106.3" y="118.6">FE1 VDDLNA1V5</text>
<text x="106.3" y="119.6">FE2 VDDMIX2V5</text>
<text x="106.3" y="116.6">EN</text>
<text x="106.3" y="114.6">CLK</text>
<text x="108.1" y="117.6">VDDDIG2V5</text>
<text x="108.1" y="116.6">VDDDIG1V5</text>
<text x="113.5" y="115.1">31</text>
<text x="113.5" y="119.1">39</text>
<text x="113.5" y="118.1">21</text>
<text x="113.7" y="117.1">5</text>
<text x="113.7" y="116.1">8</text>
<text x="116.8" y="114.3">R106</text>
<text x="117.3" y="115">820</text>
<text x="232.1" y="119.6">U104</text>
<text x="79.4" y="125.7">GSM850_RX_P</text>
<text x="80.5" y="121.8">D_REF_CLK</text>
<text x="90" y="121.2">C113</text>
<text x="95" y="121.2">1NF</text>
<text x="97" y="121.2">50V</text>
<text x="104.3" y="125.3">29</text>
<text x="104.3" y="121.2">14</text>
<text x="104.3" y="122.3">10</text>
<text x="104.5" y="123.3">9</text>
<text x="106.3" y="125.8">RX1</text>
<text x="106.3" y="121.7">FSYS1VDDRX2V5</text>
<text x="106.3" y="122.8">FSYS2VDDTX1V5</text>
<text x="106.3" y="123.8">FSYS3VDDTX2V5</text>
<text x="107.8" y="124.8">VDDVCO2V5</text>
<text x="108.3" y="125.8">VDDXO2V5</text>
<text x="108.4" y="120.6">VDDRX1V5</text>
<text x="113.5" y="121.2">20</text>
<text x="113.5" y="125.3">15</text>
<text x="113.5" y="124.3">17</text>
<text x="113.5" y="120.1">19</text>
<text x="113.5" y="123.3">38</text>
<text x="113.5" y="122.3">35</text>
<text x="147.3" y="124.8">47NF</text>
<text x="147.3" y="123.8">C115</text>
<text x="150.5" y="121.7">C114</text>
<text x="150.5" y="122.7">100NF</text>
<text x="150.6" y="123.6">10V</text>
<text x="153.5" y="122">100NF</text>
<text x="153.5" y="121">C112</text>
<text x="153.7" y="122.8">10V</text>
<text x="156.9" y="121.8">47NF</text>
<text x="156.9" y="120.7">C111</text>
<text x="176.6" y="122.5">TG-5010LH-02A</text>
<text x="177.1" y="124">4</text>
<text x="178.2" y="124.8">VCC</text>
<text x="179.2" y="121.5">TCX100</text>
<text x="180.7" y="124.6">VC</text>
<text x="182.6" y="124.1">1</text>
<text x="194.1" y="122.7">R107</text>
<text x="194.4" y="123.5">1K</text>
<text x="201.6" y="124.9">AFC</text>
<text x="212.4" y="122.8">VBAT</text>
<text x="229.9" y="124.3">2</text>
<text x="229.9" y="122.2">1</text>
<text x="230.3" y="120.6">R1114D151D-TR-F</text>
<text x="230.6" y="124.8">GND</text>
<text x="230.6" y="122.8">VDD</text>
<text x="233.9" y="124.8">GND</text>
<text x="234.6" y="122.8">CE</text>
<text x="236.1" y="122.2">6</text>
<text x="236.1" y="124.3">5</text>
<text x="242.7" y="122.8">RF_PWR</text>
<text x="79.4" y="130.9">GSM850_RX_N</text>
<text x="80.2" y="131.9">EGSM_RX_N</text>
<text x="80.2" y="126.7">EGSM_RX_P</text>
<text x="80.9" y="127.8">DCS_RX_P</text>
<text x="80.9" y="128.8">PCS_RX_P</text>
<text x="104.3" y="130.5">30</text>
<text x="104.3" y="126.3">27</text>
<text x="104.3" y="131.5">28</text>
<text x="104.3" y="128.4">22</text>
<text x="104.3" y="127.3">24</text>
<text x="106.3" y="126.8">RX2</text>
<text x="106.3" y="132">RX2X</text>
<text x="106.3" y="131">RX1X</text>
<text x="106.3" y="128.9">RX4</text>
<text x="106.3" y="127.8">RX3</text>
<text x="110.7" y="131">GND</text>
<text x="110.7" y="132">GND</text>
<text x="110.8" y="128.9">XOX</text>
<text x="111.3" y="127.8">XO</text>
<text x="113.5" y="127.3">11</text>
<text x="113.5" y="128.4">12</text>
<text x="113.5" y="130.5">13</text>
<text x="113.5" y="131.5">26</text>
<text x="161.2" y="129.7">C117</text>
<text x="161.2" y="130.7">10NF</text>
<text x="174.9" y="131.6">C120</text>
<text x="177.1" y="127.1">3</text>
<text x="178.2" y="127.6">OUT</text>
<text x="180.7" y="127.8">GND</text>
<text x="182.8" y="127.1">2</text>
<text x="192.8" y="128.1">100PF</text>
<text x="192.8" y="128.9">50V</text>
<text x="193" y="127.3">C116</text>
<text x="209" y="126.9">+VDD_RF_1V5</text>
<text x="219.8" y="131.5">1000nF</text>
<text x="219.8" y="130.4">C118</text>
<text x="223.9" y="130.4">C119</text>
<text x="223.9" y="131.5">1000NF</text>
<text x="229.9" y="126.4">3</text>
<text x="230.6" y="126.8">VOUT</text>
<text x="234.5" y="126.8">NC</text>
<text x="236.1" y="126.4">4</text>
<text x="80.8" y="132.9">DCS_RX_N</text>
<text x="80.9" y="133.9">PCS_RX_N</text>
<text x="104.3" y="133.5">23</text>
<text x="104.3" y="132.5">25</text>
<text x="106.3" y="134">RX4X</text>
<text x="106.3" y="133">RX3X</text>
<text x="110.7" y="134">GND</text>
<text x="110.7" y="133">GND</text>
<text x="113.5" y="132.5">40</text>
<text x="113.5" y="133.5">41</text>
<text x="126.1" y="134.5">C122</text>
<text x="126.1" y="135.5">100NF</text>
<text x="126.2" y="136.3">10V</text>
<text x="129.1" y="134.5">C123</text>
<text x="129.1" y="135.5">100NF</text>
<text x="129.3" y="136.3">10V</text>
<text x="132.2" y="134.5">C124</text>
<text x="132.2" y="135.5">100NF</text>
<text x="132.4" y="136.3">10V</text>
<text x="135.3" y="134.8">C121</text>
<text x="135.3" y="135.6">47NF</text>
<text x="138.3" y="135.5">100NF</text>
<text x="138.3" y="134.5">C125</text>
<text x="138.6" y="136.3">10V</text>
<text x="141.7" y="135.5">4.7NF</text>
<text x="141.7" y="134.5">C126</text>
<text x="141.9" y="136.3">50V</text>
<text x="174.8" y="132.4">100NF</text>
</g>
<text font-size=".6" x="244.7" y="173.3">Title</text>
</svg>
